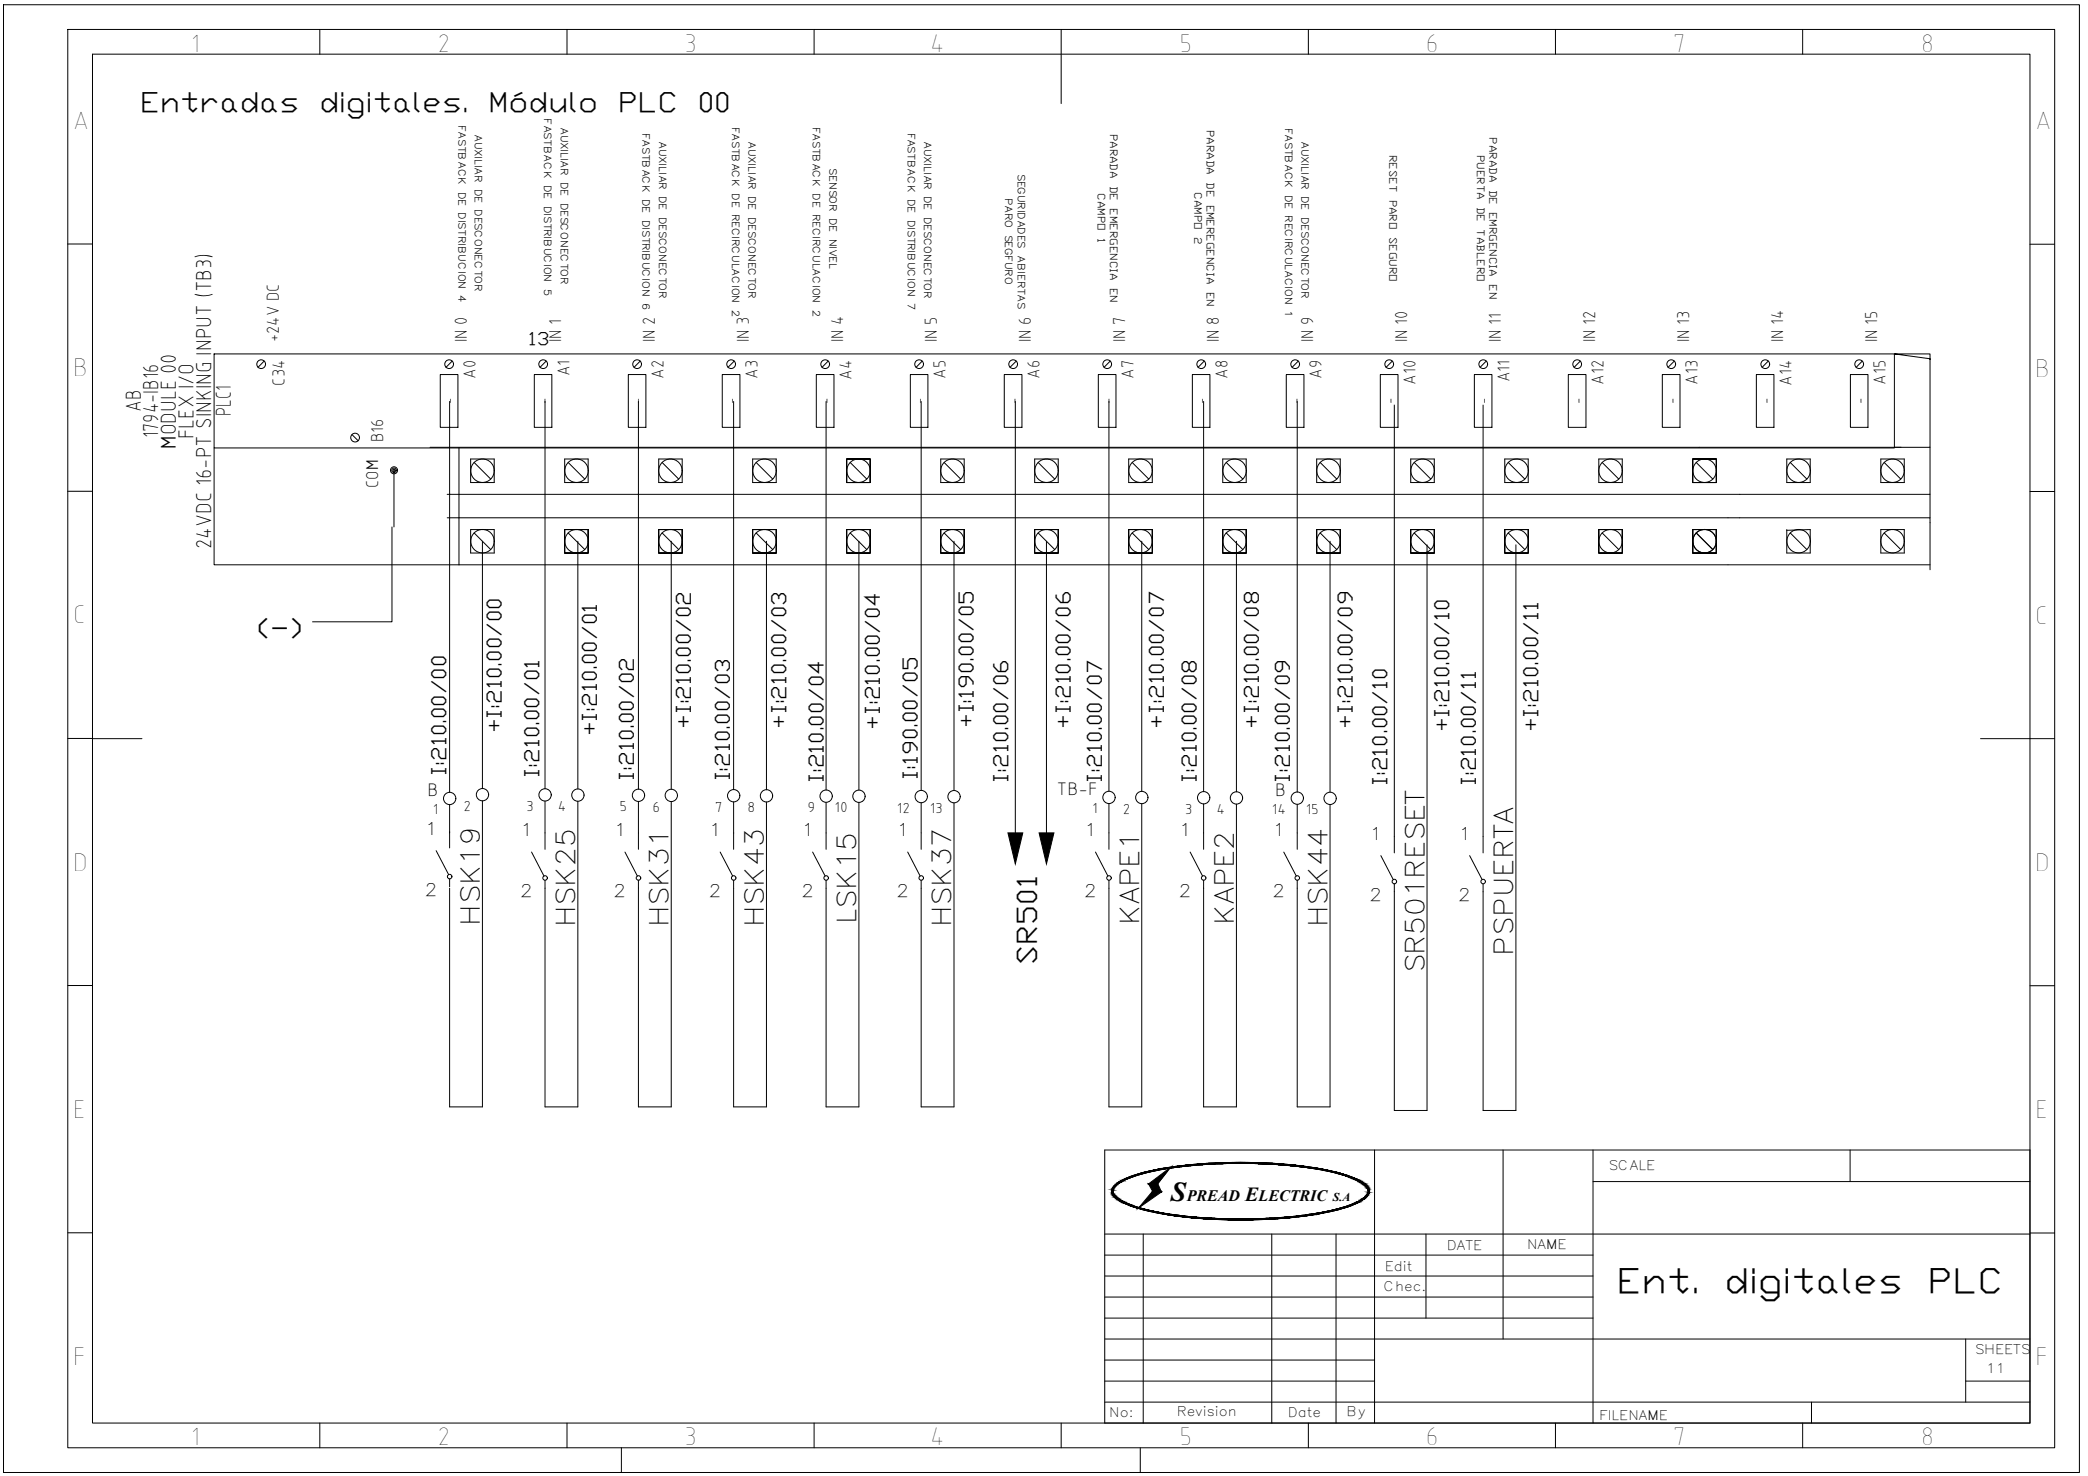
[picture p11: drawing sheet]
<svg xmlns="http://www.w3.org/2000/svg" width="420mm" height="297mm" viewBox="0 0 420 297" stroke-linecap="round" stroke-linejoin="round" font-family="sans-serif">
<g fill="none" stroke="#000" stroke-width=".2">
<path d="M.7 1h417.7v295.3h-417.7zM13.6 5.9h399.9v285.5h-399.9zM18.6 10.9h389.9v275.5h-389.9zM64.4 5.9v5M114.1 5.9v5M163.8 5.9v5M213.5 5.9v14.9M263.3 5.9v5M313 5.9v5M362.7 5.9v5M13.6 49.1h5M408.5 49.1h4.9"/>
<path d="M43.1 71.2h338.1v18.9h-338.1zM53.2 72.7l-1.3 1.2M88.6 75.4h3.5v10.6h-3.5zM91 72.7l-1.3 1.2M107.5 75.4h3.5v10.6h-3.5zM109.9 72.7l-1.2 1.2M126.4 75.4h3.6v10.6h-3.6zM128.8 72.7l-1.2 1.2M145.3 75.4h3.6v10.6h-3.6zM147.8 72.7l-1.3 1.2M164.3 75.4h3.5v10.6h-3.5zM166.7 72.7l-1.3 1.2"/>
<path d="M183.2 75.4h3.5v10.6h-3.5zM185.6 72.7l-1.3 1.2M202.1 75.4h3.5v10.6h-3.5zM204.5 72.7l-1.3 1.2M221 75.4h3.6v10.6h-3.6zM223.4 72.7l-1.2 1.2M239.9 75.4h3.6v10.6h-3.6zM242.3 72.7l-1.2 1.2M258.8 75.4h3.6v10.6h-3.6zM261.2 72.7l-1.2 1.2M277.8 75.4h3.5v10.6h-3.5zM280.2 72.7l-1.3 1.2"/>
<path d="M296.7 75.4h3.5v10.6h-3.5zM299.1 72.7l-1.3 1.2M315.6 75.4h3.5v10.6h-3.5zM318 72.7l-1.3 1.2M334.5 75.4h3.6v10.6h-3.6zM336.9 72.7l-1.3 1.2M353.4 75.4h3.6v10.6h-3.6zM355.8 72.7l-1.2 1.2M372.3 75.4h3.6v10.6h-3.6zM374.7 72.7l-1.2 1.2M388.4 72.3v-1.1h-7.2l7.2 1v17.8h-7.2M13.6 98.9h5"/>
<path d="M43.1 90.1v23.6h49.3M70.8 87.5l1.3 1.2M79.3 94.7v11.3M86.5 90h296.1M90.5 80.8v78.6M92.4 90v23.7M94.7 92.4h4.7v4.7h-4.7zM95.4 93.1l3.3 3.3M109.7 80.8v77.9M113.6 92.4h4.7v4.7h-4.7zM114.3 93.1l3.4 3.3M128.5 80.8v78"/>
<path d="M132.6 92.4h4.7v4.7h-4.7zM133.2 93.1l3.4 3.3M147.6 80.8v78.1M151.5 92.4h4.7v4.7h-4.7zM152.2 93.1l3.3 3.3M166.2 80.8v78.2M170.4 97.1h4.7h-4.7M170.4 92.4v4.7v-4.7M171.1 93.1l3.3 3.3M175.1 92.4h-4.7h4.7M175.1 97.1v-4.7v4.7M185.4 80.8v78.3"/>
<path d="M189.3 92.4h4.7v4.7h-4.7zM190 93.1l3.3 3.3M204.3 80.8v86.8M208.2 92.4h4.7v4.7h-4.7zM208.9 93.1l3.3 3.3M223.1 80.8v78.4M227.1 92.4h4.8v4.7h-4.8zM227.8 93.1l3.4 3.3M242.2 80.8v78.5M246 92.4h4.8v4.7h-4.8zM246.7 93.1l3.4 3.3M261 80.8v78.6"/>
<path d="M265 92.4h4.7v4.7h-4.7zM265.6 93.1l3.4 3.3M280.6 81.5v90.1M283.9 92.4h4.7v4.7h-4.7zM284.6 93.1l3.3 3.3M298.4 81.5v90.1M302.8 92.4h4.7v4.7h-4.7zM303.5 93.1l3.3 3.3M321.7 92.4h4.7v4.7h-4.7zM322.4 93.1l3.3 3.3M340.6 97.1h4.8h-4.8M340.6 92.4v4.7v-4.7"/>
<path d="M341.3 93.1l3.4 3.3M345.4 92.4h-4.8h4.8M345.4 97.1v-4.7v4.7M359.5 92.4h4.8v4.7h-4.8zM360.2 93.1l3.4 3.3M378.5 92.4h4.7v4.7h-4.7zM379.1 93.1l3.4 3.3M388.4 90v9.5h-298.4M388.4 99.5v4.7M408.5 98.9h4.9M78.9 106v19.1h-16M90 104.2h298.4v10.5"/>
<path d="M92.4 113.7h296M94.7 106.6h4.7v4.7h-4.7zM95.4 107.3l3.3 3.3M97.1 108.9v49.8M113.6 106.6v4.7v-4.7M113.6 111.3h4.7h-4.7M114.3 107.3l3.4 3.3M116.3 108.9v49.9M118.3 111.3v-4.7v4.7M118.3 106.6h-4.7h4.7M132.6 106.6v4.7v-4.7M132.6 111.3h4.7h-4.7"/>
<path d="M133.2 107.3l3.4 3.3M135.1 108.9v50M137.3 111.3v-4.7v4.7M137.3 106.6h-4.7h4.7M151.5 106.6v4.7v-4.7M151.5 111.3h4.7h-4.7M152.2 107.3l3.3 3.3M154.2 108.9v50M156.2 111.3v-4.7v4.7M156.2 106.6h-4.7h4.7M170.4 106.6v4.7v-4.7M170.4 111.3h4.7h-4.7"/>
<path d="M171.1 107.3l3.3 3.3M172.8 108.9v50.1M175.1 111.3v-4.7v4.7M175.1 106.6h-4.7h4.7M189.3 106.6v4.7v-4.7M189.3 111.3h4.7h-4.7M190 107.3l3.3 3.3M192 108.9v50.2M194 111.3v-4.7v4.7M194 106.6h-4.7h4.7M208.2 106.6v4.7v-4.7M208.2 111.3h4.7h-4.7"/>
<path d="M208.9 107.3l3.3 3.3M210.6 108.9v58.7M212.9 111.3v-4.7v4.7M212.9 106.6h-4.7h4.7M227.1 106.6v4.7v-4.7M227.1 111.3h4.8h-4.8M227.8 107.3l3.4 3.3M229.8 108.9v50.4M231.9 111.3v-4.7v4.7M231.9 106.6h-4.8h4.8M246 106.6v4.7v-4.7M246 111.3h4.8h-4.8"/>
<path d="M246.7 107.3l3.4 3.3M248.8 108.9v50.4M250.8 111.3v-4.7v4.7M250.8 106.6h-4.8h4.8M265 106.6v4.7v-4.7M265 111.3h4.7h-4.7M265.6 107.3l3.4 3.3M267.6 108.9v50.5M269.7 111.3v-4.7v4.7M269.7 106.6h-4.7h4.7M283.9 106.6v4.7v-4.7M283.9 111.3h4.7h-4.7"/>
<path d="M284.6 107.3l3.3 3.3M287.2 109.6v113.9h-6.6v-45.6M288.6 111.3v-4.7v4.7M288.6 106.6h-4.7h4.7M302.8 106.6v4.7v-4.7M302.8 111.3h4.7h-4.7M303.5 107.3l3.3 3.3M305 109.6v113.9h-6.6v-45.6M307.5 111.3v-4.7v4.7M307.5 106.6h-4.7h4.7M321.7 106.6v4.7v-4.7M321.7 111.3h4.7h-4.7"/>
<path d="M322.4 107.3l3.3 3.3M326.4 111.3v-4.7v4.7M326.4 106.6h-4.7h4.7M340.6 106.6v4.7v-4.7M340.6 111.3h4.8h-4.8M340.6 106.6v4.7M341.3 107.3l3.4 3.3M345.4 111.3v-4.7v4.7M345.4 106.6h-4.8h4.8M345.4 106.6v4.7M359.5 106.6v4.7h4.8v-4.7l-4.8 .1M360.2 107.3l3.4 3.3"/>
<path d="M378.5 106.6h4.7v4.7h-4.7zM379.1 107.3l3.4 3.3M13.6 148.6h5M18.6 148.7h10M398.5 148.7h14.9M87.8 171.2l2.5 4.8M90.5 161.9v8.7M90.5 176.9v1.6M97.1 161.2v61.6h-6.6v-44M107 171.5l2.5 4.8M109.7 161.2v9.7M116.3 161.2v61.6h-6.6v-45.7"/>
<path d="M125.8 171.5l2.5 4.8M128.5 161.3v9.6M135.1 161.3v61.5h-6.6v-45.7M144.9 171.5l2.5 4.8M147.6 161.4v9.5M154.2 161.4v61.4h-6.6v-45.7M163.5 171.5l2.5 4.8M166.2 161.5v9.4M172.8 161.5v61.3h-6.6v-45.7M182.7 171.5l2.5 4.8M185.4 161.5v9.4M192 161.6v61.2h-6.6v-45.7"/>
<path d="M220.4 171.5l2.5 4.8M223.1 161.7v9.2M229.8 161.8v61h-6.7v-45.7M239.5 171.5l2.5 4.8M242.2 161.8v9.1M248.8 161.8v61h-6.6v-45.7M258.3 171.5l2.5 4.8M261 161.9v9M267.6 161.9v60.9h-6.6v-45.7M277.9 172.2l2.5 4.8M295.7 172.2l2.5 4.8M13.6 198.3h5"/>
<path d="M408.5 198.4h4.9M222.3 231.4h186.2v55h-186.2zM224.3 238.6a18 18 0 0 1 8.3-3.2 96.8 96.8 0 0 1 36.4 .5 12.4 12.4 0 0 1 6.2 2.9 1.61 1.61 0 0 1-.7 2.5 24 24 0 0 1-9.3 3 96.2 96.2 0 0 1-34.9-.8 13.9 13.9 0 0 1-6-2.6 1.46 1.46 0 0 1 0-2.3zM224.4 238.7a16.2 16.2 0 0 1 7.3-2.9 96.1 96.1 0 0 1 37.2 .3 12.3 12.3 0 0 1 6.1 2.9 1.38 1.38 0 0 1-.6 2.1 23.7 23.7 0 0 1-9.3 3 96.1 96.1 0 0 1-34.7-.8 12.1 12.1 0 0 1-6.2-2.8 1.18 1.18 0 0 1 .2-1.8zM234.9 235.7l-2.6 3.3M276.6 231.4v55M302.5 231.4v38.1M320.6 231.4v55M320.6 237.8h87.9M372.3 231.4v6.4M13.7 248.1h4.9M222.3 248.3h186.2"/>
<path d="M222.3 252.6h98.3M222.3 256.8h98.3M230 248.3v38.1M255.9 248.3v38.1M268.8 248.3v38.1M286.9 248.3v17M408.5 248.1h5M222.3 277.9h54.3M222.3 269.5h186.2M222.3 261h98.3M222.3 265.3h98.3M222.3 273.7h54.3"/>
<path d="M395.5 277.9h13M395.5 269.5v12.7M64.4 286.4v5M114.1 286.4v5M125 291.4v4.9M163.8 286.4v5M213.5 286.4v5M222.3 282.2h186.2M229.5 291.4v4.9M263.3 286.4v5M313 286.4v5M362.7 286.4v5"/>
<path d="M364.5 282.2v4.2"/>
<circle cx="52.6" cy="73.3" r=".88"/>
<circle cx="90.4" cy="73.3" r=".88"/>
<circle cx="109.3" cy="73.3" r=".88"/>
<circle cx="128.2" cy="73.3" r=".88"/>
<circle cx="147.1" cy="73.3" r=".88"/>
<circle cx="166" cy="73.3" r=".88"/>
<circle cx="185" cy="73.3" r=".88"/>
<circle cx="203.9" cy="73.3" r=".88"/>
<circle cx="222.8" cy="73.3" r=".88"/>
<circle cx="241.7" cy="73.3" r=".88"/>
<circle cx="260.6" cy="73.3" r=".88"/>
<circle cx="279.5" cy="73.3" r=".88"/>
<circle cx="298.5" cy="73.3" r=".88"/>
<circle cx="317.4" cy="73.3" r=".88"/>
<circle cx="336.3" cy="73.3" r=".88"/>
<circle cx="355.2" cy="73.3" r=".88"/>
<circle cx="374.1" cy="73.3" r=".88"/>
<circle cx="71.5" cy="88.1" r=".88"/>
<circle cx="79.3" cy="94.6" r=".71"/>
<circle cx="79.3" cy="94.6" r=".46"/>
<circle cx="79.3" cy="94.6" r=".22"/>
<circle cx="97.1" cy="94.7" r="2.36"/>
<circle cx="116" cy="94.7" r="2.36"/>
<circle cx="134.9" cy="94.7" r="2.36"/>
<circle cx="153.8" cy="94.7" r="2.36"/>
<circle cx="172.8" cy="94.7" r="2.36"/>
<circle cx="191.7" cy="94.7" r="2.36"/>
<circle cx="210.6" cy="94.7" r="2.36"/>
<circle cx="229.5" cy="94.7" r="2.36"/>
<circle cx="248.4" cy="94.7" r="2.36"/>
<circle cx="267.3" cy="94.7" r="2.36"/>
<circle cx="286.3" cy="94.7" r="2.36"/>
<circle cx="305.2" cy="94.7" r="2.36"/>
<circle cx="324.1" cy="94.7" r="2.36"/>
<circle cx="343" cy="94.7" r="2.36"/>
<circle cx="361.9" cy="94.7" r="2.36"/>
<circle cx="380.8" cy="94.7" r="2.36"/>
<circle cx="97.1" cy="108.9" r="2.36"/>
<circle cx="116" cy="108.9" r="2.36"/>
<circle cx="134.9" cy="108.9" r="2.36"/>
<circle cx="153.8" cy="108.9" r="2.36"/>
<circle cx="172.8" cy="108.9" r="2.36"/>
<circle cx="191.7" cy="108.9" r="2.36"/>
<circle cx="210.6" cy="108.9" r="2.36"/>
<circle cx="229.5" cy="108.9" r="2.36"/>
<circle cx="248.4" cy="108.9" r="2.36"/>
<circle cx="267.3" cy="108.9" r="2.36"/>
<circle cx="286.3" cy="108.9" r="2.36"/>
<circle cx="305.2" cy="108.9" r="2.36"/>
<circle cx="324.1" cy="108.9" r="2.36"/>
<circle cx="343" cy="108.9" r="2.36"/>
<circle cx="361.9" cy="108.9" r="2.36"/>
<circle cx="380.8" cy="108.9" r="2.36"/>
<circle cx="97.1" cy="159.9" r="1.24"/>
<circle cx="109.7" cy="160" r="1.24"/>
<circle cx="90.5" cy="160.7" r="1.24"/>
<circle cx="90.5" cy="176.4" r=".46"/>
<circle cx="109.7" cy="176.7" r=".46"/>
<circle cx="116.3" cy="160" r="1.24"/>
<circle cx="128.5" cy="160.1" r="1.24"/>
<circle cx="128.5" cy="176.7" r=".46"/>
<circle cx="135.1" cy="160.1" r="1.24"/>
<circle cx="147.6" cy="160.1" r="1.24"/>
<circle cx="147.6" cy="176.7" r=".46"/>
<circle cx="154.2" cy="160.2" r="1.24"/>
<circle cx="166.2" cy="160.2" r="1.24"/>
<circle cx="166.2" cy="176.7" r=".46"/>
<circle cx="172.8" cy="160.2" r="1.24"/>
<circle cx="185.4" cy="160.3" r="1.24"/>
<circle cx="185.4" cy="176.7" r=".46"/>
<circle cx="192" cy="160.3" r="1.24"/>
<circle cx="223.2" cy="160.5" r="1.24"/>
<circle cx="223.2" cy="176.7" r=".46"/>
<circle cx="229.8" cy="160.5" r="1.24"/>
<circle cx="242.2" cy="160.5" r="1.24"/>
<circle cx="242.2" cy="176.7" r=".46"/>
<circle cx="248.8" cy="160.6" r="1.24"/>
<circle cx="261" cy="160.6" r="1.24"/>
<circle cx="261" cy="176.7" r=".46"/>
<circle cx="267.6" cy="160.7" r="1.24"/>
<circle cx="280.6" cy="177.4" r=".46"/>
<circle cx="298.4" cy="177.4" r=".46"/>
</g>
<g fill="#000" stroke="#000" stroke-width=".2">
<path d="M202.8 167.6h3l-1.5 6.3zM209.1 167.6h3l-1.5 6.3zM231.9 239.7h1.7l.1 .2zM231.2 238.2l4.4-3.3-2.6 3.3zM247.1 234h5.1zM247.1 245.5h5.1z"/>
<path d="M223.7 239.7h.2zM223.7 239.7h.2z"/>
<path d="M223.7 239.7l.3 .2-.1-.2zM223.7 239.7l.3 .2h-.2z"/>
<path d="M223.8 239.5l.1 .2 .1-.2zM223.8 239.5l.1 .2h-.2z"/>
<path d="M223.8 239.9l.2 .1zM223.8 239.9l.2 .1z"/>
<path d="M223.8 239.5h.2zM223.8 239.5h.2z"/>
<path d="M223.8 240l.2 .1v-.1zM223.8 240l.2 .1h-.2z"/>
<path d="M223.8 239.3l.2 .2v-.2zM223.8 239.3l.2 .2h-.2z"/>
<path d="M223.8 239.2h.3zM223.8 239.2l.2 .1z"/>
<path d="M223.9 239.1l.2 .1v-.1zM223.9 239.1l.2 .1h-.3z"/>
<path d="M224 239l.1 .1 .1-.1zM224 239l.1 .1h-.2z"/>
<path d="M224.1 238.8l.1 .2 .1-.2zM224.1 238.8l.1 .2h-.2z"/>
<path d="M224.2 238.7l.1 .1 .2-.1zM224.2 238.7l.1 .1h-.2z"/>
<path d="M224.3 238.6l.2 .1 .1-.1zM224.3 238.6l.2 .1h-.3z"/>
<path d="M224.4 238.4l.2 .2 .1-.2zM224.4 238.4l.2 .2h-.3z"/>
<path d="M224.6 238.3l.1 .1 .2-.1zM224.4 238.4l.2-.1 .1 .1z"/>
<path d="M224.8 238.2l.1 .1 .2-.1zM224.6 238.3l.2-.1 .1 .1z"/>
<path d="M224.9 238.1l.2 .1 .1-.1zM224.8 238.2l.1-.1 .2 .1z"/>
<path d="M225.1 237.9l.1 .2 .3-.2zM224.9 238.1l.2-.2 .1 .2z"/>
<path d="M225.3 237.8l.2 .1 .2-.1zM225.1 237.9l.2-.1 .2 .1z"/>
<path d="M225.6 237.6l.1 .2 .3-.2zM225.3 237.8l.3-.2 .1 .2z"/>
<path d="M225.7 237.6h.5zM225.6 237.6h.4z"/>
<path d="M226.1 237.4l.1 .2 .4-.2zM225.7 237.6l.4-.2 .1 .2z"/>
<path d="M226.3 237.3h.4zM226.1 237.4h.5z"/>
<path d="M226.7 237.1v.2l.5-.2zM226.3 237.3l.4-.2v.2z"/>
<path d="M226.8 237h.6zM226.7 237.1h.5z"/>
<path d="M227.3 236.9l.1 .1 .5-.1zM226.8 237l.5-.1 .1 .1z"/>
<path d="M227.4 236.8h.6zM227.3 236.9h.6z"/>
<path d="M228 236.6v.2l.6-.2zM227.4 236.8l.6-.2v.2z"/>
<path d="M228.1 236.6h.7zM228 236.6h.6z"/>
<path d="M228.7 236.4l.1 .2 .6-.2zM228.1 236.6l.6-.2 .1 .2z"/>
<path d="M228.8 236.3h.7zM228.7 236.4h.7z"/>
<path d="M229.5 236.1v.2l.7-.2zM228.8 236.3l.7-.2v.2z"/>
<path d="M229.6 236.1h.8zM229.5 236.1h.7z"/>
<path d="M230.3 235.9l.1 .2 .7-.2zM229.6 236.1l.7-.2 .1 .2z"/>
<path d="M230.4 235.9h.8zM230.3 235.9h.8z"/>
<path d="M231.9 239.7l-.1 .2h1.9zM231.8 239.9h1.9l-4.6 3.2z"/>
<path d="M231.2 235.7v.2l.9-.2zM230.4 235.9l.8-.2v.2z"/>
<path d="M231.2 235.7h1zM231.2 235.7h.9z"/>
<path d="M231.2 238.2l1.8 .1zM231.2 238.2l1.8 .1z"/>
<path d="M231.1 238.3l2.5 1.4-.6-1.4zM231.1 238.3l2.5 1.4h-1.7z"/>
<path d="M232.1 235.5l.1 .2 .9-.2zM231.2 235.7l.9-.2 .1 .2z"/>
<path d="M232.1 235.5h1zM232.1 235.5h1z"/>
<path d="M233 235.3l.1 .2 1-.2zM232.1 235.5l.9-.2 .1 .2z"/>
<path d="M233.1 235.3h1.1zM233 235.3h1.1z"/>
<path d="M233.9 235.1l.3 .2 1-.2zM233.1 235.3l.8-.2 .3 .2z"/>
<path d="M234.1 235.1h1.2zM233.9 235.1h1.3z"/>
<path d="M234.9 235l.4 .1 .9-.1zM234.1 235.1l.8-.1 .4 .1z"/>
<path d="M235.1 235h1.4zM234.9 235h1.3z"/>
<path d="M235.9 234.8l.6 .2 .8-.2zM235.1 235l.8-.2 .6 .2z"/>
<path d="M236.2 234.8h1.6zM235.9 234.8h1.4z"/>
<path d="M236.8 234.7h1.7zM236.2 234.8h1.6z"/>
<path d="M237.3 234.6h1.8zM236.8 234.7h1.7z"/>
<path d="M237.8 234.6h1.9zM237.3 234.6h1.8z"/>
<path d="M238.5 234.5h2zM237.8 234.6h1.9z"/>
<path d="M238.7 234.5h2.2zM238.5 234.5h2z"/>
<path d="M239.6 234.4l1.3 .1 1.1-.1zM238.7 234.5l.9-.1 1.3 .1z"/>
<path d="M239.7 234.4h2.4zM239.6 234.4h2.4z"/>
<path d="M240.8 234.3l1.3 .1 1.8-.1zM239.7 234.4l1.1-.1 1.3 .1z"/>
<path d="M241.3 234.2h3.2zM240.8 234.3h3.1z"/>
<path d="M242 234.2h4.1zM241.3 234.2h3.2z"/>
<path d="M242.6 234.1h4.5zM242.6 234.1h4.5z"/>
<path d="M242.6 234.1h4.5zM242 234.2h4.1z"/>
<path d="M247.1 234h5.1zM247.1 234h5.1z"/>
<path d="M243.1 234.1h6.5zM242.6 234.1h4.5z"/>
<path d="M247.1 234h7.6zM244.5 234h10.2zM244.5 234h10.2zM244.5 234h10.2z"/>
<path d="M244.5 234l11.6 .1zM243.1 234.1h13z"/>
<path d="M249.6 234.1h7zM249.6 234.1h7z"/>
<path d="M252.2 234.1l5 .1zM252.2 234.1l5 .1z"/>
<path d="M253.1 234.2h4.8zM253.1 234.2h4.8z"/>
<path d="M254.7 234.2l3.7 .1zM254.7 234.2l3.7 .1z"/>
<path d="M255.4 234.3l4.2 .1zM255.4 234.3l4.2 .1z"/>
<path d="M257.2 234.4h2.4zM257.2 234.4h2.4z"/>
<path d="M257.2 234.4l3.3 .1zM257.2 234.4l3.3 .1z"/>
<path d="M258.4 234.5h2.4zM258.4 234.5h2.4z"/>
<path d="M258.7 234.5l2.8 .1zM258.7 234.5l2.8 .1z"/>
<path d="M259.6 234.6h2.3zM259.6 234.6h2.3z"/>
<path d="M260.1 234.6l2.3 .1zM260.1 234.6l2.3 .1z"/>
<path d="M260.8 234.7l2.2 .1zM260.8 234.7l2.2 .1z"/>
<path d="M261.5 234.8h1.9zM261.5 234.8h1.9z"/>
<path d="M261.9 234.8l2.2 .2zM261.9 234.8l2.2 .2z"/>
<path d="M262.7 235h1.7zM262.7 235h1.7z"/>
<path d="M263 235l2.2 .1zM263 235l2.2 .1z"/>
<path d="M263.9 235.1h1.4zM263.9 235.1h1.4z"/>
<path d="M264.1 235.1l2.1 .2zM264.1 235.1l2.1 .2z"/>
<path d="M265.1 235.3h1.1zM265.1 235.3h1.1z"/>
<path d="M265.1 235.3l2 .2zM265.1 235.3l2 .2z"/>
<path d="M266.1 235.5h1.1zM266.1 235.5h1.1z"/>
<path d="M266.1 235.5l1.9 .2-.8-.2zM266.1 235.5l1.9 .2z"/>
<path d="M267.1 235.7h1zM267.1 235.7h1z"/>
<path d="M267.2 235.7l1.7 .2zM267.2 235.7l1.7 .2z"/>
<path d="M268 235.9h1zM268 235.9h1z"/>
<path d="M268.1 235.9l1.6 .2-.7-.2zM268.1 235.9l1.6 .2z"/>
<path d="M268.9 236.1h.9zM268.9 236.1h.9z"/>
<path d="M269 236.1l1.4 .2-.6-.2zM269 236.1l1.4 .2z"/>
<path d="M269.7 236.3l.9 .1zM269.7 236.3l.9 .1z"/>
<path d="M269.9 236.4l1.2 .2-.5-.2zM269.9 236.4l1.2 .2z"/>
<path d="M270.5 236.6h.8zM270.5 236.6h.8z"/>
<path d="M270.7 236.6l1.1 .2-.5-.2zM270.7 236.6l1.1 .2z"/>
<path d="M271.2 236.8l.8 .1zM271.2 236.8l.8 .1z"/>
<path d="M271.4 236.9l1 .1-.4-.1zM271.4 236.9l1 .1z"/>
<path d="M271.9 237l.7 .1zM271.9 237l.7 .1z"/>
<path d="M272.1 237.1l.9 .2-.4-.2zM272.1 237.1l.9 .2z"/>
<path d="M272.5 237.3l.7 .1zM272.5 237.3l.7 .1z"/>
<path d="M272.7 237.4l.8 .2-.3-.2zM272.7 237.4l.8 .2z"/>
<path d="M273.1 237.6h.6zM273.1 237.6h.6z"/>
<path d="M273.2 237.6l.7 .2-.2-.2zM273.2 237.6l.7 .2z"/>
<path d="M273.6 237.8l.5 .1zM273.6 237.8l.5 .1z"/>
<path d="M273.7 237.9l.6 .2zM273.7 237.9l.6 .2z"/>
<path d="M274 238.1l.5 .1zM274 238.1l.5 .1z"/>
<path d="M274.2 238.2l.5 .1-.2-.1zM274.2 238.2l.5 .1z"/>
<path d="M274.4 238.3l.4 .1zM274.4 238.3l.4 .1z"/>
<path d="M274.5 238.4l.5 .2zM274.5 238.4l.5 .2z"/>
<path d="M274.7 238.6l.4 .1zM274.7 238.6l.4 .1z"/>
<path d="M274.8 238.7l.4 .1zM274.8 238.7l.4 .1z"/>
<path d="M274.9 238.8l.4 .2zM274.9 238.8l.4 .2z"/>
<path d="M275 239l.3 .1zM275 239l.3 .1z"/>
<path d="M275.1 239.1l.3 .1-.1-.1zM275.1 239.1l.3 .1z"/>
<path d="M275.2 239.2l.2 .1zM275.2 239.2l.2 .1z"/>
<path d="M275.2 239.3l.3 .2-.1-.2zM275.2 239.3l.3 .2h-.2z"/>
<path d="M275.3 239.5h.2zM275.3 239.5h.2z"/>
<path d="M275.3 239.5l.2 .2v-.2zM275.3 239.5l.2 .2h-.2z"/>
<path d="M275.3 239.9l.2 .1zM275.3 239.9l.2 .1z"/>
<path d="M275.3 240l.1 .1 .1-.1zM275.3 240l.1 .1h-.2z"/>
<path d="M275.3 239.7l.2 .2v-.2zM275.3 239.7l.2 .2h-.2z"/>
<path d="M223.8 240.1l.3 .1zM223.8 240.1l.3 .1z"/>
<path d="M223.8 240.2l.3 .2zM223.8 240.2l.3 .2z"/>
<path d="M223.9 240.4l.3 .1zM223.9 240.4l.3 .1z"/>
<path d="M224 240.5l.3 .1zM224 240.5l.3 .1z"/>
<path d="M224.1 240.6l.4 .1zM224.1 240.6l.4 .1z"/>
<path d="M224.2 240.7l.4 .2zM224.2 240.7l.4 .2z"/>
<path d="M224.3 240.9l.4 .1zM224.3 240.9l.4 .1z"/>
<path d="M224.4 241l.5 .1zM224.4 241l.5 .1z"/>
<path d="M224.6 241.1l.5 .2zM224.6 241.1l.5 .2h-.3z"/>
<path d="M224.8 241.3l.4 .1zM224.8 241.3l.4 .1z"/>
<path d="M224.9 241.4l.6 .1zM224.9 241.4l.6 .1h-.4z"/>
<path d="M225.1 241.5l.6 .1zM225.1 241.5l.6 .1z"/>
<path d="M225.3 241.6l.7 .2zM225.3 241.6l.7 .2h-.4z"/>
<path d="M225.6 241.8l.6 .1zM225.6 241.8l.6 .1z"/>
<path d="M225.7 241.9l.9 .2zM225.7 241.9l.9 .2h-.5z"/>
<path d="M226.1 242.1h.6zM226.1 242.1h.6z"/>
<path d="M226.3 242.1l.9 .2zM226.3 242.1l.9 .2h-.5z"/>
<path d="M226.7 242.3l.7 .1zM226.7 242.3l.7 .1z"/>
<path d="M226.8 242.4l1.1 .2zM226.8 242.4l1.1 .2h-.6z"/>
<path d="M227.3 242.6l.7 .1zM227.3 242.6l.7 .1z"/>
<path d="M227.4 242.7l1.2 .1zM227.4 242.7l1.2 .1h-.6z"/>
<path d="M228 242.8l.8 .1zM228 242.8l.8 .1z"/>
<path d="M228.1 242.9l1.3 .2zM228.1 242.9l1.3 .2h-.7z"/>
<path d="M228.7 243.1h.8zM228.7 243.1h.8z"/>
<path d="M228.8 243.1l1.4 .2zM228.8 243.1l1.4 .2h-.7z"/>
<path d="M229.5 243.3h.9zM229.5 243.3h.9z"/>
<path d="M229.6 243.3l1.5 .2-.7-.2zM229.6 243.3l1.5 .2h-.8z"/>
<path d="M230.3 243.5l.9 .1zM230.3 243.5l.9 .1z"/>
<path d="M230.4 243.6l1.7 .2zM230.4 243.6l1.7 .2h-.9z"/>
<path d="M231.2 243.8h1zM231.2 243.8h1z"/>
<path d="M231.2 243.8l1.9 .1zM231.2 243.8l1.9 .1h-1z"/>
<path d="M232.1 243.9h1zM232.1 243.9h1z"/>
<path d="M232.1 243.9l2 .2zM232.1 243.9l2 .2h-1.1z"/>
<path d="M233 244.1l1.2 .1zM233 244.1l1.2 .1z"/>
<path d="M233.1 244.2l2.1 .1zM233.1 244.2l2.1 .1z"/>
<path d="M233.9 244.3h1.4zM233.9 244.3h1.4z"/>
<path d="M234.1 244.3l2.1 .2zM234.1 244.3l2.1 .2z"/>
<path d="M234.9 244.5h1.6zM234.9 244.5h1.6z"/>
<path d="M235.1 244.5l2.2 .1zM235.1 244.5l2.2 .1z"/>
<path d="M235.9 244.6l1.9 .1zM235.9 244.6l1.9 .1z"/>
<path d="M236.2 244.7l2.3 .1zM236.2 244.7l2.3 .1z"/>
<path d="M236.8 244.8h2.3zM236.8 244.8h2.3z"/>
<path d="M237.3 244.8l2.4 .1zM237.3 244.8l2.4 .1z"/>
<path d="M237.8 244.9h2.7zM237.8 244.9h2.7z"/>
<path d="M238.5 244.9l2.4 .1zM238.5 244.9l2.4 .1z"/>
<path d="M238.7 245l3.3 .1zM238.7 245l3.3 .1z"/>
<path d="M239.6 245.1h2.5zM239.6 245.1h2.5z"/>
<path d="M239.7 245.1l4.2 .1zM239.7 245.1l4.2 .1z"/>
<path d="M240.8 245.2h3.7zM240.8 245.2h3.7z"/>
<path d="M241.3 245.2l4.8 .1zM241.3 245.2l4.8 .1z"/>
<path d="M242 245.3h5.1zM242 245.3h5.1z"/>
<path d="M242.6 245.3h7zM242.6 245.3h7z"/>
<path d="M247.1 245.5h5.1zM247.1 245.5h5.1z"/>
<path d="M244.5 245.4h10.2zM244.5 245.4l7.7 .1z"/>
<path d="M243.1 245.3h13zM243.1 245.3l11.6 .1zM244.5 245.4h10.2zM244.5 245.4h10.2z"/>
<path d="M252.2 245.3h4.4zM249.6 245.3h6.5z"/>
<path d="M253.1 245.3h4.1zM252.2 245.3h4.4z"/>
<path d="M254.7 245.2h3.2zM253.1 245.3h4.1z"/>
<path d="M255.4 245.2h3zM254.7 245.2h3.2z"/>
<path d="M257.2 245.1l1.2 .1 1.2-.1zM255.4 245.2l1.8-.1 1.2 .1z"/>
<path d="M257.2 245.1h2.4zM257.2 245.1h2.4z"/>
<path d="M258.4 245l1.2 .1 .9-.1zM257.2 245.1l1.2-.1 1.2 .1z"/>
<path d="M258.7 244.9h2.1zM258.4 245h2.1z"/>
<path d="M259.6 244.9h1.9zM258.7 244.9h2.1z"/>
<path d="M260.1 244.8h1.8zM259.6 244.9h1.9z"/>
<path d="M260.8 244.8h1.6zM260.1 244.8h1.8z"/>
<path d="M261.5 244.7h1.5zM260.8 244.8h1.6z"/>
<path d="M261.9 244.6h1.5zM261.5 244.7h1.5z"/>
<path d="M262.7 244.5l.7 .1 .7-.1zM261.9 244.6l.8-.1 .7 .1z"/>
<path d="M263 244.5h1.4zM262.7 244.5h1.4z"/>
<path d="M263.9 244.3l.5 .2 .8-.2zM263 244.5l.9-.2 .5 .2z"/>
<path d="M264.1 244.3h1.2zM263.9 244.3h1.3z"/>
<path d="M265.1 244.1l.2 .2 .9-.2zM264.1 244.3l1-.2 .2 .2z"/>
<path d="M265.1 244.1h1.1zM265.1 244.1h1.1z"/>
<path d="M266.1 243.9h1zM266.1 243.9h1.1z"/>
<path d="M266.1 243.9l.1 .2 .9-.2zM265.1 244.1l1-.2 .1 .2z"/>
<path d="M267.1 243.8l.1 .1 .8-.1zM266.1 243.9l1-.1 .1 .1z"/>
<path d="M267.2 243.8h.9zM267.1 243.8h.9z"/>
<path d="M268 243.6l.1 .2 .8-.2zM267.2 243.8l.8-.2 .1 .2z"/>
<path d="M268.1 243.5h.9zM268 243.6h.9z"/>
<path d="M268.9 243.3l.1 .2 .7-.2zM268.1 243.5l.8-.2 .1 .2z"/>
<path d="M269 243.3h.8zM268.9 243.3h.8z"/>
<path d="M269.7 243.1l.1 .2 .6-.2zM269 243.3l.7-.2 .1 .2z"/>
<path d="M269.9 243.1h.7zM269.7 243.1h.7z"/>
<path d="M270.5 242.9l.1 .2 .5-.2zM269.9 243.1l.6-.2 .1 .2z"/>
<path d="M270.7 242.8h.6zM270.5 242.9h.6z"/>
<path d="M271.2 242.7l.1 .1 .5-.1zM270.7 242.8l.5-.1 .1 .1z"/>
<path d="M271.4 242.6h.6zM271.2 242.7h.6z"/>
<path d="M271.9 242.4l.1 .2 .4-.2zM271.4 242.6l.5-.2 .1 .2z"/>
<path d="M272.1 242.3h.5zM271.9 242.4h.5z"/>
<path d="M272.5 242.1l.1 .2 .4-.2zM272.1 242.3l.4-.2 .1 .2z"/>
<path d="M272.7 242.1h.5zM272.5 242.1h.5z"/>
<path d="M273.1 241.9l.1 .2 .3-.2zM272.7 242.1l.4-.2 .1 .2z"/>
<path d="M273.2 241.8h.5zM273.1 241.9h.4z"/>
<path d="M273.6 241.6l.1 .2 .2-.2zM273.2 241.8l.4-.2 .1 .2z"/>
<path d="M273.7 241.5l.2 .1 .2-.1zM273.6 241.6l.1-.1 .2 .1z"/>
<path d="M274 241.4l.1 .1 .2-.1zM273.7 241.5l.3-.1 .1 .1z"/>
<path d="M274.2 241.3h.3zM274 241.4h.3z"/>
<path d="M274.4 241.1l.1 .2 .2-.2zM274.2 241.3l.2-.2 .1 .2z"/>
<path d="M274.5 241l.2 .1 .1-.1zM274.4 241.1l.1-.1 .2 .1z"/>
<path d="M274.7 240.9l.1 .1 .2-.1zM274.5 241l.2-.1 .1 .1z"/>
<path d="M274.8 240.7l.2 .2 .1-.2zM274.8 240.7l.2 .2h-.3z"/>
<path d="M274.9 240.6l.2 .1 .1-.1zM274.9 240.6l.2 .1h-.3z"/>
<path d="M275 240.5l.2 .1 .1-.1zM275 240.5l.2 .1h-.3z"/>
<path d="M275.1 240.4l.2 .1v-.1zM275.1 240.4l.2 .1h-.3z"/>
<path d="M275.2 240.2l.1 .2 .1-.2zM275.2 240.2l.1 .2h-.2z"/>
<path d="M275.2 240.1h.2zM275.2 240.1l.2 .1z"/>
</g>
<g font-size="7">
<text x="325.3" y="260.3">Ent.</text>
<text x="347" y="260.3">digitales</text>
<text x="387.9" y="260.3">PLC</text>
</g>
<g font-size="5.6">
<text x="28.2" y="22.5">Entradas</text>
<text x="64.3" y="22.5">digitales.</text>
<text x="98.3" y="22.5">Módulo</text>
<text x="124.4" y="22.5">PLC</text>
<text x="140.4" y="22.5">00</text>
<text x="51.6" y="128.5">(-)</text>
<text x="208.6" y="194.2" transform="rotate(-90 208.6 194.2)">SR501</text>
</g>
<text font-size="5.5" x="235.6" y="241.6">S</text>
<g font-size="5.4">
<text x="38.3" y="10.4">1</text>
<text x="88" y="10.4">2</text>
<text x="137.6" y="10.4">3</text>
<text x="187.1" y="10.4">4</text>
<text x="237.3" y="10.4">5</text>
<text x="286.8" y="10.4">6</text>
<text x="336.5" y="10.4">7</text>
<text x="386.5" y="10.4">8</text>
<text x="14.6" y="26">A</text>
<text x="409.5" y="26">A</text>
<text x="14.6" y="75.8">B</text>
<text x="409.5" y="75.8">B</text>
<text x="14.6" y="125.5">C</text>
<text x="409.5" y="125.5">C</text>
<text x="14.6" y="175.2">D</text>
<text x="409.5" y="175.2">D</text>
<text x="14.7" y="225">E</text>
<text x="409.5" y="225">E</text>
<text x="14.7" y="274.7">F</text>
<text x="409.5" y="274.7">F</text>
<text x="38.3" y="290.9">1</text>
<text x="88" y="290.9">2</text>
<text x="137.6" y="290.9">3</text>
<text x="187.1" y="290.9">4</text>
<text x="237.3" y="290.9">5</text>
<text x="286.8" y="290.9">6</text>
<text x="336.5" y="290.9">7</text>
<text x="386.5" y="290.9">8</text>
</g>
<g font-size="5.3">
<text x="172.3" y="185.9" transform="rotate(-90 172.3 185.9)">LSK15</text>
<text x="96.5" y="186.3" transform="rotate(-90 96.5 186.3)">HSK19</text>
<text x="115.7" y="186.6" transform="rotate(-90 115.7 186.6)">HSK25</text>
<text x="134.5" y="186.6" transform="rotate(-90 134.5 186.6)">HSK31</text>
<text x="153.7" y="186.6" transform="rotate(-90 153.7 186.6)">HSK43</text>
<text x="191.4" y="186.6" transform="rotate(-90 191.4 186.6)">HSK37</text>
<text x="229.2" y="186.1" transform="rotate(-90 229.2 186.1)">KAPE1</text>
<text x="248.2" y="186.1" transform="rotate(-90 248.2 186.1)">KAPE2</text>
<text x="267.1" y="186.6" transform="rotate(-90 267.1 186.6)">HSK44</text>
<text x="286.6" y="195.9" transform="rotate(-90 286.6 195.9)">SR501RESET</text>
<text x="304.5" y="192.3" transform="rotate(-90 304.5 192.3)">PSPUERTA</text>
</g>
<g font-size="4.6">
<text x="28.3" y="82.9" transform="rotate(-90 28.3 82.9)">AB</text>
<text x="46.4" y="83.8" transform="rotate(-90 46.4 83.8)">PLC1</text>
<text x="31.8" y="88.2" transform="rotate(-90 31.8 88.2)">1794-IB16</text>
<text x="38.9" y="88.4" transform="rotate(-90 38.9 88.4)">FLEX I/O</text>
<text x="35.4" y="90.3" transform="rotate(-90 35.4 90.3)">MODULE 00</text>
<text x="42.5" y="110.6" transform="rotate(-90 42.5 110.6)">24VDC 16-PT SINKING INPUT (TB3)</text>
</g>
<g font-size="4.1">
<text x="100.9" y="147.6" transform="rotate(-90 100.9 147.6)">+I:210.00/00</text>
<text x="120.1" y="148.2" transform="rotate(-90 120.1 148.2)">+I:210.00/01</text>
<text x="139" y="146.7" transform="rotate(-90 139 146.7)">+I:210.00/02</text>
<text x="158.2" y="146.7" transform="rotate(-90 158.2 146.7)">+I:210.00/03</text>
<text x="177" y="146.9" transform="rotate(-90 177 146.9)">+I:210.00/04</text>
<text x="195.9" y="146.6" transform="rotate(-90 195.9 146.6)">+I:190.00/05</text>
<text x="215.4" y="146.7" transform="rotate(-90 215.4 146.7)">+I:210.00/06</text>
<text x="234.2" y="146.7" transform="rotate(-90 234.2 146.7)">+I:210.00/07</text>
<text x="253.3" y="146.7" transform="rotate(-90 253.3 146.7)">+I:210.00/08</text>
<text x="272.1" y="146.7" transform="rotate(-90 272.1 146.7)">+I:210.00/09</text>
<text x="291.6" y="147.4" transform="rotate(-90 291.6 147.4)">+I:210.00/10</text>
<text x="309.5" y="147.4" transform="rotate(-90 309.5 147.4)">+I:210.00/11</text>
<text x="89.8" y="156.1" transform="rotate(-90 89.8 156.1)">I:210.00/00</text>
<text x="108.5" y="156.5" transform="rotate(-90 108.5 156.5)">I:210.00/01</text>
<text x="127.5" y="157.1" transform="rotate(-90 127.5 157.1)">I:210.00/02</text>
<text x="146.9" y="157.3" transform="rotate(-90 146.9 157.3)">I:210.00/03</text>
<text x="165.7" y="157.6" transform="rotate(-90 165.7 157.6)">I:210.00/04</text>
<text x="184.6" y="156.9" transform="rotate(-90 184.6 156.9)">I:190.00/05</text>
<text x="202.8" y="157.5" transform="rotate(-90 202.8 157.5)">I:210.00/06</text>
<text x="221.7" y="157.5" transform="rotate(-90 221.7 157.5)">I:210.00/07</text>
<text x="240.7" y="157.5" transform="rotate(-90 240.7 157.5)">I:210.00/08</text>
<text x="259.6" y="157.5" transform="rotate(-90 259.6 157.5)">I:210.00/09</text>
<text x="279.1" y="158.2" transform="rotate(-90 279.1 158.2)">I:210.00/10</text>
<text x="297" y="158.2" transform="rotate(-90 297 158.2)">I:210.00/11</text>
</g>
<text font-size="4" x="250.5" y="241.6">E</text>
<g font-size="3.8">
<text x="86" y="160.2">B</text>
<text x="212.6" y="160">TB-F</text>
<text x="256.6" y="160.1">B</text>
</g>
<g font-size="3.6">
<text x="56.1" y="68.9" transform="rotate(-90 56.1 68.9)">+24V DC</text>
<text x="94" y="68.9" transform="rotate(-90 94 68.9)">IN 0</text>
<text x="106.3" y="69.4">13</text>
<text x="112.9" y="68.9" transform="rotate(-90 112.9 68.9)">IN 1</text>
<text x="131.8" y="68.9" transform="rotate(-90 131.8 68.9)">IN 2</text>
<text x="150.7" y="68.9" transform="rotate(-90 150.7 68.9)">IN 3</text>
<text x="169.6" y="68.9" transform="rotate(-90 169.6 68.9)">IN 4</text>
<text x="188.5" y="68.9" transform="rotate(-90 188.5 68.9)">IN 5</text>
<text x="207.5" y="68.9" transform="rotate(-90 207.5 68.9)">IN 6</text>
<text x="226.4" y="68.9" transform="rotate(-90 226.4 68.9)">IN 7</text>
<text x="245.3" y="68.9" transform="rotate(-90 245.3 68.9)">IN 8</text>
<text x="264.2" y="68.9" transform="rotate(-90 264.2 68.9)">IN 9</text>
<text x="283.1" y="68.9" transform="rotate(-90 283.1 68.9)">IN 10</text>
<text x="302" y="68.9" transform="rotate(-90 302 68.9)">IN 11</text>
<text x="321" y="68.9" transform="rotate(-90 321 68.9)">IN 12</text>
<text x="339.9" y="68.9" transform="rotate(-90 339.9 68.9)">IN 13</text>
<text x="358.8" y="68.9" transform="rotate(-90 358.8 68.9)">IN 14</text>
<text x="377.7" y="68.9" transform="rotate(-90 377.7 68.9)">IN 15</text>
<text x="57.3" y="77.6" transform="rotate(-90 57.3 77.6)">C34</text>
<text x="95.7" y="76.2" transform="rotate(-90 95.7 76.2)">A0</text>
<text x="114.6" y="75.7" transform="rotate(-90 114.6 75.7)">A1</text>
<text x="133.5" y="76.2" transform="rotate(-90 133.5 76.2)">A2</text>
<text x="152.4" y="76.2" transform="rotate(-90 152.4 76.2)">A3</text>
<text x="171.4" y="76.4" transform="rotate(-90 171.4 76.4)">A4</text>
<text x="190.3" y="76.2" transform="rotate(-90 190.3 76.2)">A5</text>
<text x="209.2" y="76.2" transform="rotate(-90 209.2 76.2)">A6</text>
<text x="228.1" y="76.2" transform="rotate(-90 228.1 76.2)">A7</text>
<text x="247" y="76.2" transform="rotate(-90 247 76.2)">A8</text>
<text x="265.9" y="76.2" transform="rotate(-90 265.9 76.2)">A9</text>
<text x="284.8" y="77.4" transform="rotate(-90 284.8 77.4)">A10</text>
<text x="303.8" y="76.9" transform="rotate(-90 303.8 76.9)">A11</text>
<text x="322.7" y="77.4" transform="rotate(-90 322.7 77.4)">A12</text>
<text x="341.6" y="77.4" transform="rotate(-90 341.6 77.4)">A13</text>
<text x="360.5" y="77.6" transform="rotate(-90 360.5 77.6)">A14</text>
<text x="379.4" y="77.4" transform="rotate(-90 379.4 77.4)">A15</text>
<text x="91.6" y="81.3" transform="rotate(-90 91.6 81.3)">-</text>
<text x="110.5" y="81.3" transform="rotate(-90 110.5 81.3)">-</text>
<text x="129.4" y="81.3" transform="rotate(-90 129.4 81.3)">-</text>
<text x="148.3" y="81.3" transform="rotate(-90 148.3 81.3)">-</text>
<text x="167.2" y="81.3" transform="rotate(-90 167.2 81.3)">-</text>
<text x="186.1" y="81.3" transform="rotate(-90 186.1 81.3)">-</text>
<text x="205" y="81.3" transform="rotate(-90 205 81.3)">-</text>
<text x="224" y="81.3" transform="rotate(-90 224 81.3)">-</text>
<text x="242.9" y="81.3" transform="rotate(-90 242.9 81.3)">-</text>
<text x="261.8" y="81.3" transform="rotate(-90 261.8 81.3)">-</text>
<text x="280.7" y="81.3" transform="rotate(-90 280.7 81.3)">-</text>
<text x="299.6" y="81.3" transform="rotate(-90 299.6 81.3)">-</text>
<text x="318.5" y="81.3" transform="rotate(-90 318.5 81.3)">-</text>
<text x="337.5" y="81.3" transform="rotate(-90 337.5 81.3)">-</text>
<text x="356.4" y="81.3" transform="rotate(-90 356.4 81.3)">-</text>
<text x="375.3" y="81.3" transform="rotate(-90 375.3 81.3)">-</text>
<text x="77.1" y="89" transform="rotate(-90 77.1 89)">B16</text>
<text x="76.1" y="98.2" transform="rotate(-90 76.1 98.2)">COM</text>
</g>
<g font-size="3.5">
<text x="85.6" y="168">1</text>
<text x="104.8" y="168.3">1</text>
<text x="123.6" y="168.3">1</text>
<text x="142.7" y="168.3">1</text>
<text x="161.3" y="168.3">1</text>
<text x="180.5" y="168.3">1</text>
<text x="218.2" y="168.3">1</text>
<text x="237.3" y="168.3">1</text>
<text x="256.1" y="168.3">1</text>
<text x="275.7" y="169">1</text>
<text x="293.5" y="169">1</text>
<text x="85.5" y="180.3">2</text>
<text x="104.7" y="180.6">2</text>
<text x="123.5" y="180.6">2</text>
<text x="142.6" y="180.6">2</text>
<text x="161.3" y="180.6">2</text>
<text x="180.4" y="180.6">2</text>
<text x="218.2" y="180.6">2</text>
<text x="237.2" y="180.6">2</text>
<text x="256.1" y="180.6">2</text>
<text x="275.6" y="181.3">2</text>
<text x="293.4" y="181.3">2</text>
</g>
<g font-size="3.2">
<text x="238.8" y="241.6">PREAD</text>
<text x="253.3" y="241.6">LECTRIC</text>
</g>
<g font-size="3.1">
<text x="87.1" y="163.9">1</text>
<text x="93.3" y="163.2">2</text>
<text x="105.9" y="163.2">3</text>
<text x="112.3" y="163.2">4</text>
<text x="124.7" y="163.3">5</text>
<text x="131.3" y="163.3">6</text>
<text x="143.9" y="163.4">7</text>
<text x="150.4" y="163.4">8</text>
<text x="162.5" y="163.5">9</text>
<text x="167.9" y="163.5">10</text>
<text x="180.5" y="163.5">12</text>
<text x="187.1" y="163.6">13</text>
<text x="219.8" y="163.7">1</text>
<text x="226" y="163.7">2</text>
<text x="238.4" y="163.8">3</text>
<text x="244.8" y="163.8">4</text>
<text x="255.9" y="163.9">14</text>
<text x="262.7" y="163.9">15</text>
</g>
<g font-size="2.7">
<text x="323.6" y="235.5">SCALE</text>
<text x="291.1" y="251.6">DATE</text>
<text x="307.3" y="251.4">NAME</text>
<text x="278.6" y="255.8">Edit</text>
<text x="278.4" y="259.8">Chec.</text>
<text x="397.4" y="272.4">SHEETS</text>
<text x="399.7" y="276.4">11</text>
<text x="223.2" y="285.2">No:</text>
<text x="236.8" y="284.9">Revision</text>
<text x="259.1" y="285.1">Date</text>
<text x="270.9" y="285">By</text>
<text x="321.8" y="285.8">FILENAME</text>
</g>
<text font-size="2.4" x="268.2" y="241.6">S.A</text>
<g font-size="2.1">
<text x="223.4" y="26.9" transform="rotate(90 223.4 26.9)">PARADA</text>
<text x="242.9" y="26.1" transform="rotate(90 242.9 26.1)">PARADA</text>
<text x="299.7" y="27.6" transform="rotate(90 299.7 27.6)">PARADA</text>
<text x="279.6" y="31.1" transform="rotate(90 279.6 31.1)">RESET</text>
<text x="297.2" y="31.1" transform="rotate(90 297.2 31.1)">PUERTA</text>
<text x="220.9" y="38.9" transform="rotate(90 220.9 38.9)">CAMPO</text>
<text x="223.4" y="37.4" transform="rotate(90 223.4 37.4)">DE</text>
<text x="223.4" y="41.9" transform="rotate(90 223.4 41.9)">EMERGENCIA</text>
<text x="240.4" y="38.7" transform="rotate(90 240.4 38.7)">CAMPO</text>
<text x="242.9" y="36.7" transform="rotate(90 242.9 36.7)">DE</text>
<text x="242.9" y="41.2" transform="rotate(90 242.9 41.2)">EMEREGENCIA</text>
<text x="279.6" y="40.2" transform="rotate(90 279.6 40.2)">PARO</text>
<text x="297.2" y="41.7" transform="rotate(90 297.2 41.7)">DE</text>
<text x="299.7" y="38.2" transform="rotate(90 299.7 38.2)">DE</text>
<text x="220.9" y="47.9" transform="rotate(90 220.9 47.9)">1</text>
<text x="240.4" y="47.7" transform="rotate(90 240.4 47.7)">2</text>
<text x="279.6" y="47.7" transform="rotate(90 279.6 47.7)">SEGURO</text>
<text x="297.2" y="46.2" transform="rotate(90 297.2 46.2)">TABLERO</text>
<text x="299.7" y="42.7" transform="rotate(90 299.7 42.7)">EMRGENCIA</text>
<text x="223.4" y="57.9" transform="rotate(90 223.4 57.9)">EN</text>
<text x="242.9" y="58.7" transform="rotate(90 242.9 58.7)">EN</text>
<text x="299.7" y="57.2" transform="rotate(90 299.7 57.2)">EN</text>
</g>
<g font-size="2">
<text x="109.5" y="23.8" transform="rotate(90 109.5 23.8)">FASTBACK DE DISTRIBUCION 5</text>
<text x="92.3" y="25.2" transform="rotate(90 92.3 25.2)">FASTBACK DE DISTRIBUCION 4</text>
<text x="95.6" y="26.9" transform="rotate(90 95.6 26.9)">AUXILIAR DE DESCONECTOR</text>
<text x="112.8" y="25.6" transform="rotate(90 112.8 25.6)">AUXILIAR DE DESCONECTOR</text>
<text x="129.3" y="26.7" transform="rotate(90 129.3 26.7)">FASTBACK DE DISTRIBUCION 6</text>
<text x="132.6" y="28.4" transform="rotate(90 132.6 28.4)">AUXILIAR DE DESCONECTOR</text>
<text x="147.3" y="25.5" transform="rotate(90 147.3 25.5)">FASTBACK DE RECIRCULACION 2</text>
<text x="150.7" y="28.4" transform="rotate(90 150.7 28.4)">AUXILIAR DE DESCONECTOR</text>
<text x="163.6" y="25.5" transform="rotate(90 163.6 25.5)">FASTBACK DE RECIRCULACION 2</text>
<text x="182.7" y="26.7" transform="rotate(90 182.7 26.7)">FASTBACK DE DISTRIBUCION 7</text>
<text x="186" y="28.4" transform="rotate(90 186 28.4)">AUXILIAR DE DESCONECTOR</text>
<text x="258.6" y="25.8" transform="rotate(90 258.6 25.8)">FASTBACK DE RECIRCULACION 1</text>
<text x="261.9" y="28.4" transform="rotate(90 261.9 28.4)">AUXILIAR DE DESCONECTOR</text>
<text x="166.9" y="33.9" transform="rotate(90 166.9 33.9)">SENSOR DE NIVEL</text>
<text x="204.8" y="35" transform="rotate(90 204.8 35)">SEGURIDADES ABIERTAS</text>
<text x="202.3" y="39.8" transform="rotate(90 202.3 39.8)">PARO SEGFURO</text>
</g>
</svg>
